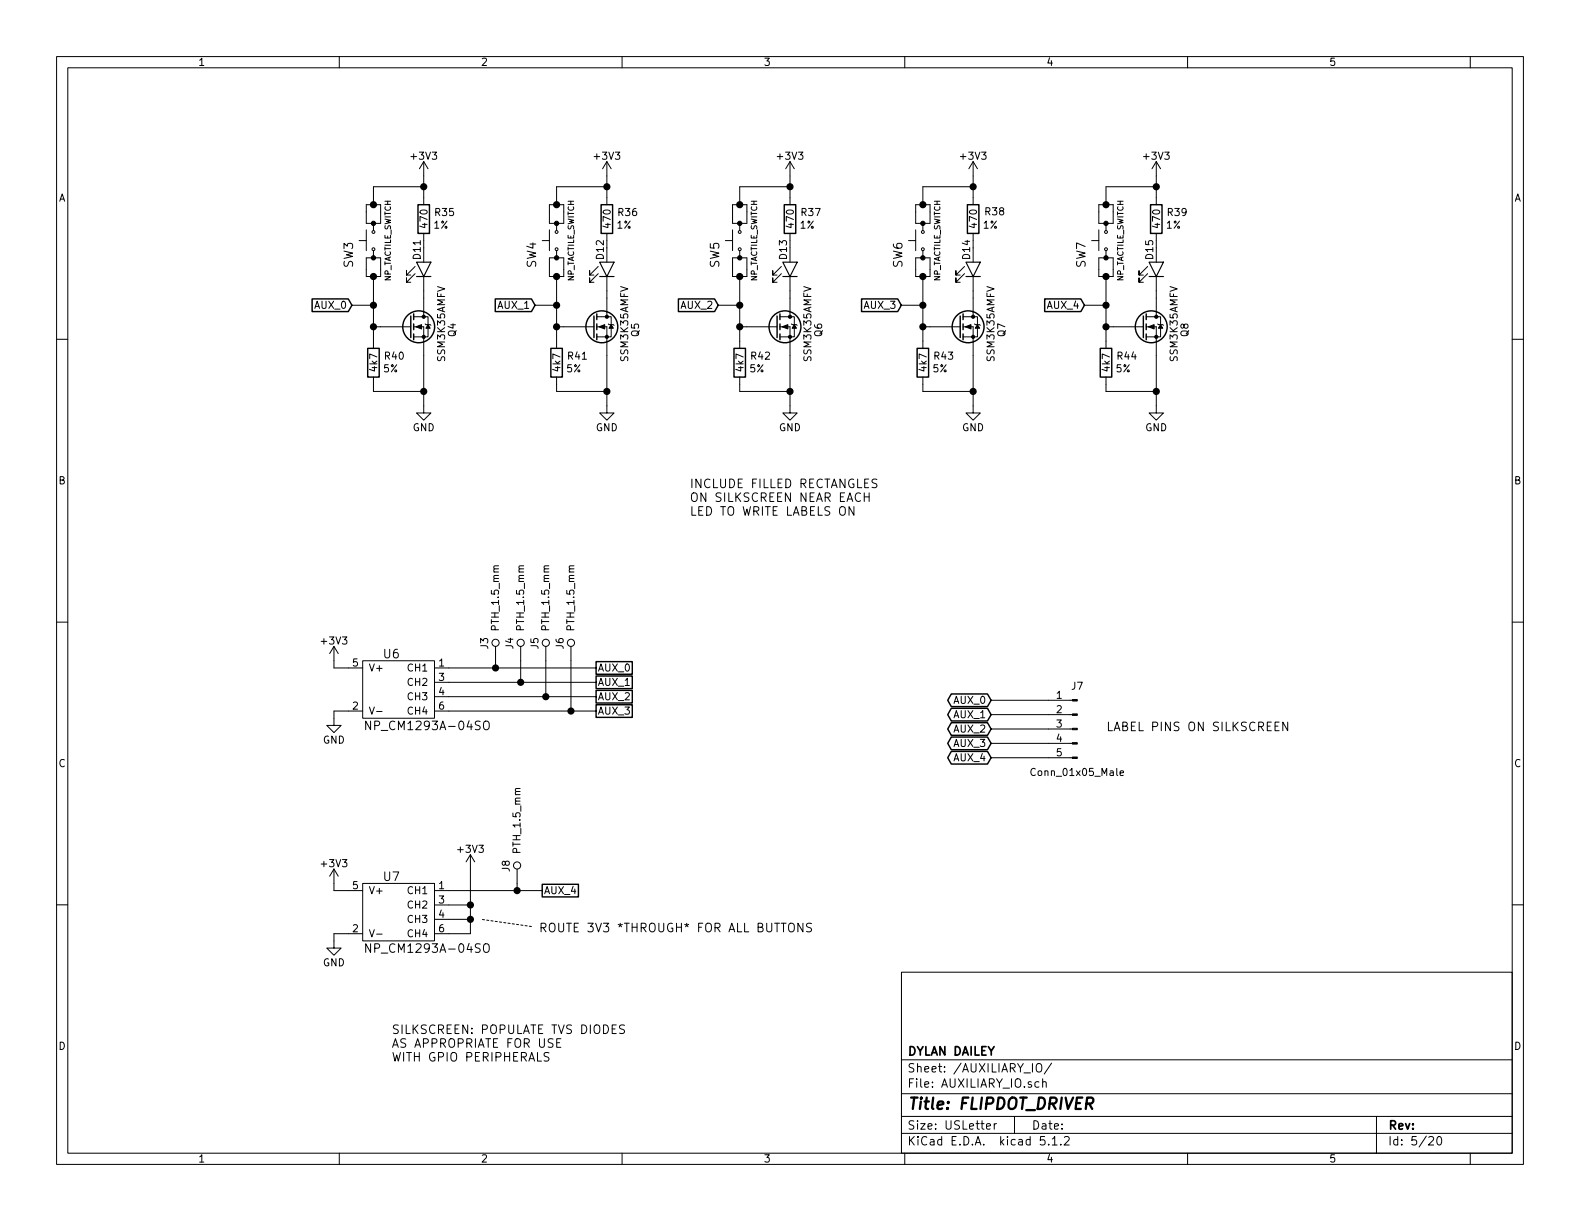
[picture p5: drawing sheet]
<svg xmlns="http://www.w3.org/2000/svg" width="279mm" height="216mm" viewBox="0 0 279 216" stroke-linecap="round" stroke-linejoin="round" font-family="sans-serif">
<g fill="none" stroke="#000" stroke-width=".18">
<path d="M10 10h259.4v195.9h-259.4zM12 12h255.4v191.9h-255.4zM60 10v2M110 10v2M160 10v2M210 10v2M260 10v2M66 39.5h1.3v-3.3h-2.5v3.3h1.2v1.3M74.9 33h-8.9v3.2M74.9 28.6v7.6M74.9 28.6l-.7 1.2M74.9 28.6l.8 1.2"/>
<path d="M98.4 39.5h1.3v-3.3h-2.5v3.3h1.2v1.3M107.3 33h-8.9v3.2M107.3 28.6v7.6M107.3 28.6l-.7 1.2M107.3 28.6l.8 1.2M130.8 39.5h1.3v-3.3h-2.6v3.3h1.3v1.3M139.7 33h-8.9v3.2M139.7 28.6v7.6M139.7 28.6l-.8 1.2M139.7 28.6l.8 1.2M163.2 39.5h1.3v-3.3h-2.6v3.3h1.3v1.3M172.1 33h-8.9v3.2"/>
<path d="M172.1 28.6v7.6M172.1 28.6l-.8 1.2M172.1 28.6l.7 1.2M195.6 39.5h1.2v-3.3h-2.5v3.3h1.3v1.3M204.5 33h-8.9v3.2M204.5 28.6v7.6M204.5 28.6l-.8 1.2M204.5 28.6l.7 1.2M10 60h2M62.2 54h3.8M63.5 42.5h1.3M64.8 45.6v3.3h2.5v-3.3"/>
<path d="M64.8 40.6v3.7M66 44.3v1.3h-1.2M66 48.9v12.7M66 57.8h6.6M66 45.6h1.3M73.2 57.8h1.7v15.2h1.3l-1.3 1.3-1.2-1.3h1.2M73.2 56h1.7M73.4 48.4l-1.5 1.5v-.8v.8h.7M73.4 47.1l-1.5 1.5v-.7v.7h.7M74.9 56h.8v3.6h-2.5M74.9 41.3v1.2M74.9 43.8v2.6"/>
<path d="M74.9 48.9v7.1M75.2 57.3l.1 .1h.8l.1 .1M94.6 54h3.8M95.9 42.5h1.3M97.2 45.6v3.3h2.5v-3.3M97.2 40.6v3.7M98.4 44.3v1.3h-1.2M98.4 57.8h6.6M98.4 45.6h1.3M98.4 48.9v12.7M105.5 57.8h1.8v15.2h1.3l-1.3 1.3-1.3-1.3h1.3M105.5 56h1.8"/>
<path d="M105.8 48.4l-1.5 1.5v-.8v.8h.7M105.8 47.1l-1.5 1.5v-.7v.7h.7M107.3 56h.8v3.6h-2.6M107.3 41.3v1.2M107.3 43.8v2.6M107.3 48.9v7.1M107.6 57.3l.1 .1h.8l.1 .1M127 54h3.8M128.3 42.5h1.2M129.5 45.6v3.3h2.6v-3.3M129.5 40.6v3.7M130.8 44.3v1.3h-1.3"/>
<path d="M130.8 57.8h6.6M130.8 45.6h1.3M130.8 48.9v12.7M137.9 57.8h1.8v15.2h1.3l-1.3 1.3-1.3-1.3h1.3M137.9 56h1.8M138.2 48.4l-1.5 1.5v-.8v.8h.7M138.2 47.1l-1.5 1.5v-.7v.7h.7M139.7 56h.8v3.6h-2.6M139.7 41.3v1.2M139.7 43.8v2.6M139.7 48.9v7.1M140 57.3l.1 .1h.7l.2 .1"/>
<path d="M159.4 54h3.8M160.7 42.5h1.2M161.9 45.6v3.3h2.6v-3.3M161.9 40.6v3.7M163.2 44.3v1.3h-1.3M163.2 57.8h6.6M163.2 45.6h1.3M163.2 48.9v12.7M170.3 57.8h1.8v15.2h1.3l-1.3 1.3-1.3-1.3h1.3M170.3 56h1.8M170.6 48.4l-1.6 1.5v-.8v.8h.8M170.6 47.1l-1.6 1.5v-.7v.7h.8"/>
<path d="M172.1 56h.7v3.6h-2.5M172.1 41.3v1.2M172.1 43.8v2.6M172.1 48.9v7.1M172.3 57.3l.2 .1h.7l.2 .1M191.8 54h3.8M193 42.5h1.3M194.3 45.6v3.3h2.5v-3.3M194.3 40.6v3.7M195.6 44.3v1.3h-1.3M195.6 57.8h6.6M195.6 45.6h1.2"/>
<path d="M195.6 48.9v12.7M202.7 57.8h1.8v15.2h1.2l-1.2 1.3-1.3-1.3h1.3M202.7 56h1.8M202.9 48.4l-1.5 1.5v-.8v.8h.8M202.9 47.1l-1.5 1.5v-.7v.7h.8M204.5 56h.7v3.6h-2.5M204.5 41.3v1.2M204.5 43.8v2.6M204.5 48.9v7.1M204.7 57.3l.2 .1h.7l.1 .1M267.4 60h2M66 66.7v2.5h8.9"/>
<path d="M98.4 66.7v2.5h8.9M130.8 66.7v2.5h8.9M163.2 66.7v2.5h8.9M195.6 66.7v2.5h8.9M151 89.6v1.5l-.9-1.5v1.5M152.8 87.1v1.6M152.8 87.9h.9M153.7 87.1v1.6M155.1 84.8l-.6-.1-.3 .3 .1 .3 .7 .3v.5a.62 .62 0 0 1-.8 .1M10 110h2M59.1 114.3v3.8h5M59.1 114.3l-.8 1.3"/>
<path d="M59.1 114.3l.7 1.3M64.1 116.8h12.7v10.2h-12.7zM76.8 118.1h28.6M87.6 114.3v3.8M92.1 114.3v6.4M96.5 114.3v8.9M101 114.3v11.4M267.4 110h2M64.1 125.7h-5v2.6h1.2l-1.2 1.2-1.3-1.2h1.3M65.3 125l.5 1.3 .4-1.3M65.5 127.5v1.5l-.8-1.5v1.5M66.6 125.8h1"/>
<path d="M76.8 125.7h28.6M76.8 120.7h28.6M76.8 123.2h28.6M85.6 127.7l.1-.1a.52 .52 0 0 1 .7 .1 1.04 1.04 0 0 1-.2 1.3h-.5a1.23 1.23 0 0 1-.1-1.3zM175.3 123.8h14.3M175.3 126.4h14.3M175.3 128.9h14.3M175.3 131.4h14.3M175.3 134h14.3M198.1 136.7l.6-.1-.1-.3h-.4l-.1 .2v.6h.5M226.2 127.7h-.7v1.5h.7M227.7 127.7v1.5l-.9-1.5v1.5"/>
<path d="M10 160h2M59.1 153.7v3.8h5M59.1 153.7l-.8 1.2M59.1 153.7l.7 1.2M64.1 156.2h12.7v10.2h-12.7zM76.8 157.5h19.1M83.2 151.1v14h-6.4M83.2 151.1l-.8 1.3M83.2 151.1l.7 1.3M91.4 153.7v3.8M267.4 160h2M64.1 165.1h-5v2.5h1.2l-1.2 1.3-1.3-1.3h1.3"/>
<path d="M65.3 164.4l.5 1.3 .4-1.3M65.5 166.9v1.5l-.8-1.5v1.5M66.6 165.2h1M76.8 160h6.4M76.8 162.6h6.4M85.6 167.1l.1-.1a.52 .52 0 0 1 .7 .1 1.04 1.04 0 0 1-.2 1.3l-.5-.1a1.23 1.23 0 0 1-.1-1.2zM142 163.2v1.6l-.9-1.6v1.6M143.5 163.3a.68 .68 0 0 0-.8 .1v.4l.7 .4v.4a.62 .62 0 0 1-.8 .1M159.4 171.9h108v32h-108zM97.1 186.2a.68 .68 0 0 0-.8 0v.5l.6 .3 .2 .3-.3 .3h-.6M98.5 184.4h.5M99.2 183.7h-.7v1.5h.7"/>
<path d="M110.4 181.3a.68 .68 0 0 0-.8 .1v.4l.8 .4v.4a.62 .62 0 0 1-.8 .1M159.4 197.4h108M159.4 193.4h108M159.4 187.4h108M174.4 199.2l.8-.2-.1-.2-.4-.1-.3 .2 .1 .7h.6M175.8 198.7v1M176.2 198.7l-.3 .1-.1 .2M179.4 197.4v3M183.4 188.1a.5 .5 0 0 1 .6 0 .5 .5 0 0 1 .2 .5v.5a.5 .5 0 0 1-.5 .5 .5 .5 0 0 1-.5-.5v-.5zM183.7 191.3h-.4l-.3 .2 .1 .6 .2 .2 .4-.1M184.4 191.4l.2-.1h.3l.1 1M184.4 190.8v1.5"/>
<path d="M186 188l-1.3 1.9M243.4 197.4v6.5M60 203.9v2M110 203.9v2M159.4 200.4h108M160 203.9v2M184.7 201h-.7l-.1 .7 .2-.2 .6 .1 .1 .2-.1 .5-.2 .2-.6-.2M185.4 202.3v.2M186.1 201.4l.4-.4v1.5M186.1 202.5h.8M187.6 202.3v.2M188.2 201.1l.2-.1h.4l.3 .4-.9 1.1h.9"/>
<path d="M210 203.9v2M252.7 201.1l.2-.1h.3l.3 .4-.9 1.1h.9M254.3 201h.3a.94 .94 0 0 1 0 1.5 .8 .8 0 0 1-.6-.7 .8 .8 0 0 1 .3-.8zM260 203.9v2"/>
<circle cx="66" cy="44.1" r=".25"/>
<circle cx="66" cy="41" r=".25"/>
<circle cx="98.4" cy="44.1" r=".25"/>
<circle cx="98.4" cy="41" r=".25"/>
<circle cx="130.8" cy="44.1" r=".25"/>
<circle cx="130.8" cy="41" r=".25"/>
<circle cx="163.2" cy="44.1" r=".25"/>
<circle cx="163.2" cy="41" r=".25"/>
<circle cx="195.6" cy="41" r=".25"/>
<circle cx="195.6" cy="44.1" r=".25"/>
<circle cx="87.6" cy="113.7" r=".63"/>
<circle cx="92.1" cy="113.7" r=".63"/>
<circle cx="96.5" cy="113.7" r=".63"/>
<circle cx="101" cy="113.7" r=".63"/>
<circle cx="91.4" cy="153" r=".63"/>
</g>
<path d="M192.1 195.1h.8a.56 .56 0 0 0 .4-.4 .56 .56 0 0 0-.3-.6h-.7l-.3 2M192.6 195.1l.5 1" fill="none" stroke="#000" stroke-width=".41"/>
<g fill="none" stroke="#000" stroke-width=".25">
<path d="M73.9 36.2h2v5.1h-2zM106.3 36.2h2v5.1h-2zM138.7 36.2h2v5.1h-2zM171.1 36.2h2v5.1h-2zM203.5 36.2h2v5.1h-2zM55.2 52.9h6.4l.6 1.1-.6 1.1h-6.4zM72.6 55.9v3.8M73.2 55.5v1M73.2 57.3v1M73.2 59.1v1M87.6 52.9h6.4l.6 1.1-.6 1.1h-6.4zM105 55.9v3.8"/>
<path d="M105.5 55.5v1M105.5 57.3v1M105.5 59.1v1M120 52.9h6.4l.6 1.1-.6 1.1h-6.4zM137.4 55.9v3.8M137.9 55.5v1M137.9 57.3v1M137.9 59.1v1M152.3 52.9h6.4l.7 1.1-.7 1.1h-6.4zM169.8 55.9v3.8M170.3 55.5v1M170.3 57.3v1"/>
<path d="M170.3 59.1v1M184.7 52.9h6.4l.7 1.1-.7 1.1h-6.4zM202.2 55.9v3.8M202.7 55.5v1M202.7 57.3v1M202.7 59.1v1M65 61.6h2.1v5.1h-2.1zM97.4 61.6h2v5.1h-2zM129.8 61.6h2v5.1h-2zM162.2 61.6h2v5.1h-2zM194.6 61.6h2v5.1h-2zM105.4 117h6.4v2.2h-6.4z"/>
<path d="M105.4 119.5h6.4v2.3h-6.4zM105.4 122.1h6.4v2.2h-6.4zM105.4 124.6h6.4v2.2h-6.4zM168.2 122.7h6.4l.7 1.1-.7 1.1h-6.4l-.6-1.1zM168.2 125.2h6.4l.7 1.2-.7 1.1h-6.4l-.6-1.1zM168.2 127.8h6.4l.7 1.1-.7 1.1h-6.4l-.6-1.1zM168.2 130.3h6.4l.7 1.1-.7 1.2h-6.4l-.6-1.2zM168.2 132.9h6.4l.7 1.1-.7 1.1h-6.4l-.6-1.1zM95.9 156.4h6.4v2.2h-6.4z"/>
<circle cx="74" cy="57.8" r="2.82"/>
<circle cx="106.4" cy="57.8" r="2.82"/>
<circle cx="138.8" cy="57.8" r="2.82"/>
<circle cx="171.2" cy="57.8" r="2.82"/>
<circle cx="203.6" cy="57.8" r="2.82"/>
</g>
<g fill="#000" stroke="#000" stroke-width=".25">
<circle cx="66" cy="36.2" r=".51"/>
<circle cx="74.9" cy="33" r=".51"/>
<circle cx="98.4" cy="36.2" r=".51"/>
<circle cx="107.3" cy="33" r=".51"/>
<circle cx="130.8" cy="36.2" r=".51"/>
<circle cx="139.7" cy="33" r=".51"/>
<circle cx="163.2" cy="36.2" r=".51"/>
<circle cx="172.1" cy="33" r=".51"/>
<circle cx="195.6" cy="36.2" r=".51"/>
<circle cx="204.5" cy="33" r=".51"/>
<circle cx="66" cy="54" r=".51"/>
<circle cx="66" cy="57.8" r=".51"/>
<circle cx="66" cy="48.9" r=".51"/>
<circle cx="98.4" cy="48.9" r=".51"/>
<circle cx="98.4" cy="57.8" r=".51"/>
<circle cx="98.4" cy="54" r=".51"/>
<circle cx="130.8" cy="48.9" r=".51"/>
<circle cx="130.8" cy="57.8" r=".51"/>
<circle cx="130.8" cy="54" r=".51"/>
<circle cx="163.2" cy="54" r=".51"/>
<circle cx="163.2" cy="57.8" r=".51"/>
<circle cx="163.2" cy="48.9" r=".51"/>
<circle cx="195.6" cy="48.9" r=".51"/>
<circle cx="195.6" cy="57.8" r=".51"/>
<circle cx="195.6" cy="54" r=".51"/>
<circle cx="74.9" cy="69.2" r=".51"/>
<circle cx="107.3" cy="69.2" r=".51"/>
<circle cx="139.7" cy="69.2" r=".51"/>
<circle cx="172.1" cy="69.2" r=".51"/>
<circle cx="204.5" cy="69.2" r=".51"/>
<circle cx="87.6" cy="118.1" r=".51"/>
<circle cx="92.1" cy="120.7" r=".51"/>
<circle cx="96.5" cy="123.2" r=".51"/>
<circle cx="101" cy="125.7" r=".51"/>
<circle cx="91.4" cy="157.5" r=".51"/>
<circle cx="83.2" cy="162.6" r=".51"/>
<circle cx="83.2" cy="160" r=".51"/>
</g>
<g fill="#000" stroke="#000" stroke-width=".18">
<path d="M73.5 57.8l1-.4v.8zM75.7 57.4l.4 .6h-.8zM105.9 57.8l1-.4v.8zM108.1 57.4l.4 .6h-.8zM138.3 57.8l1-.4v.8zM140.5 57.4l.3 .6h-.7zM170.7 57.8l1-.4v.8zM172.8 57.4l.4 .6h-.7zM203.1 57.8l1-.4v.8zM205.2 57.4l.4 .6h-.7zM189.6 133.9h.9v.2h-.9zM189.6 131.3h.9v.3h-.9z"/>
<path d="M189.6 128.8h.9v.2h-.9zM189.6 126.2h.9v.3h-.9zM189.6 123.7h.9v.3h-.9z"/>
<circle cx="66" cy="39.5" r=".38"/>
<circle cx="98.4" cy="39.5" r=".38"/>
<circle cx="130.8" cy="39.5" r=".38"/>
<circle cx="163.2" cy="39.5" r=".38"/>
<circle cx="195.6" cy="39.5" r=".38"/>
<circle cx="66" cy="45.6" r=".38"/>
<circle cx="74.9" cy="56" r=".28"/>
<circle cx="74.9" cy="59.6" r=".28"/>
<circle cx="98.4" cy="45.6" r=".38"/>
<circle cx="107.3" cy="56" r=".28"/>
<circle cx="107.3" cy="59.6" r=".28"/>
<circle cx="130.8" cy="45.6" r=".38"/>
<circle cx="139.7" cy="56" r=".28"/>
<circle cx="139.7" cy="59.6" r=".28"/>
<circle cx="163.2" cy="45.6" r=".38"/>
<circle cx="172.1" cy="59.6" r=".28"/>
<circle cx="172.1" cy="56" r=".28"/>
<circle cx="195.6" cy="45.6" r=".38"/>
<circle cx="204.5" cy="56" r=".28"/>
<circle cx="204.5" cy="59.6" r=".28"/>
</g>
<path d="M73.7 46.4h2.5l-1.3 2.5zM73.7 48.9h2.5M106 46.4h2.6l-1.3 2.5zM106 48.9h2.6M138.4 46.4h2.6l-1.3 2.5zM138.4 48.9h2.6M170.8 46.4h2.6l-1.3 2.5zM170.8 48.9h2.6M203.2 46.4h2.5l-1.2 2.5zM203.2 48.9h2.5" fill="none" stroke="#000" stroke-width=".2"/>
<path d="M94 163.8l-8.9-1.2" fill="none" stroke="#000" stroke-width=".18" stroke-dasharray=".4 .4"/>
<text font-size="2.8" x="160.4" y="196.2">Title: FLIPDOT_DRIVER</text>
<g font-size="2.1">
<text x="62.4" y="47.3" transform="rotate(-90 62.4 47.3)">SW3</text>
<text x="94.8" y="47.3" transform="rotate(-90 94.8 47.3)">SW4</text>
<text x="127.2" y="47.3" transform="rotate(-90 127.2 47.3)">SW5</text>
<text x="159.6" y="47.3" transform="rotate(-90 159.6 47.3)">SW6</text>
<text x="192" y="47.3" transform="rotate(-90 192 47.3)">SW7</text>
<text x="121.9" y="86.3">INCLUDE FILLED RECTANGLES</text>
<text x="121.9" y="88.7">ON SILKSCREEN NEAR EACH</text>
<text x="121.9" y="91.2">LED TO WRITE LABELS ON</text>
<text x="67.9" y="116.4">U6</text>
<text x="65.7" y="129.1">NP_CM1293A-04SO</text>
<text x="195.6" y="129.3">LABEL PINS ON SILKSCREEN</text>
<text x="67.9" y="155.8">U7</text>
<text x="95.2" y="164.8">ROUTE 3V3 *THROUGH* FOR ALL BUTTONS</text>
<text x="65.7" y="168.5">NP_CM1293A-04SO</text>
<text x="69.2" y="182.8">SILKSCREEN: POPULATE TVS DIODES</text>
<text x="69.2" y="185.3">AS APPROPRIATE FOR USE</text>
<text x="69.2" y="187.7">WITH GPIO PERIPHERALS</text>
<text x="160.4" y="189.6">Sheet: /AUXILIARY_IO/</text>
<text x="160.4" y="186.6">DYLAN DAILEY</text>
<text x="160.4" y="192.3">File: AUXILIARY_IO.sch</text>
<text x="160.4" y="202.5">KiCad E.D.A. kicad 5.1.2</text>
<text x="160.4" y="199.7">Size: USLetter</text>
<text x="182.4" y="199.7">Date:</text>
<text x="245.4" y="199.7">Rev:</text>
<text x="245.4" y="202.5">Id: 5/20</text>
</g>
<g font-size="1.8">
<text x="35" y="11.6">1</text>
<text x="85" y="11.6">2</text>
<text x="135" y="11.6">3</text>
<text x="185" y="11.6">4</text>
<text x="235" y="11.6">5</text>
<text x="72.8" y="28.2">+3V3</text>
<text x="105.2" y="28.2">+3V3</text>
<text x="137.6" y="28.2">+3V3</text>
<text x="170" y="28.2">+3V3</text>
<text x="202.4" y="28.2">+3V3</text>
<text x="10.4" y="35.6">A</text>
<text x="267.8" y="35.6">A</text>
<text x="75.6" y="40.2" transform="rotate(-90 75.6 40.2)">470</text>
<text x="76.7" y="40.4">1%</text>
<text x="77" y="38.2">R35</text>
<text x="108" y="40.2" transform="rotate(-90 108 40.2)">470</text>
<text x="109.1" y="40.4">1%</text>
<text x="109.4" y="38.2">R36</text>
<text x="140.4" y="40.2" transform="rotate(-90 140.4 40.2)">470</text>
<text x="141.5" y="40.4">1%</text>
<text x="141.8" y="38.2">R37</text>
<text x="172.8" y="40.2" transform="rotate(-90 172.8 40.2)">470</text>
<text x="173.9" y="40.4">1%</text>
<text x="174.3" y="38.1">R38</text>
<text x="205.2" y="40.2" transform="rotate(-90 205.2 40.2)">470</text>
<text x="206.2" y="40.4">1%</text>
<text x="206.5" y="38.2">R39</text>
<text x="74.4" y="45.8" transform="rotate(-90 74.4 45.8)">D11</text>
<text x="106.8" y="45.8" transform="rotate(-90 106.8 45.8)">D12</text>
<text x="139.2" y="45.8" transform="rotate(-90 139.2 45.8)">D13</text>
<text x="171.6" y="45.8" transform="rotate(-90 171.6 45.8)">D14</text>
<text x="203.9" y="45.8" transform="rotate(-90 203.9 45.8)">D15</text>
<text x="55.8" y="54.6">AUX_0</text>
<text x="80.6" y="59.5" transform="rotate(-90 80.6 59.5)">Q4</text>
<text x="88.1" y="54.6">AUX_1</text>
<text x="113" y="59.5" transform="rotate(-90 113 59.5)">Q5</text>
<text x="120.5" y="54.6">AUX_2</text>
<text x="145.4" y="59.5" transform="rotate(-90 145.4 59.5)">Q6</text>
<text x="152.9" y="54.6">AUX_3</text>
<text x="177.8" y="59.5" transform="rotate(-90 177.8 59.5)">Q7</text>
<text x="185.3" y="54.6">AUX_4</text>
<text x="210.2" y="59.5" transform="rotate(-90 210.2 59.5)">Q8</text>
<text x="66.7" y="65.6" transform="rotate(-90 66.7 65.6)">4k7</text>
<text x="67.8" y="65.8">5%</text>
<text x="68.1" y="63.6">R40</text>
<text x="78.7" y="63.8" transform="rotate(-90 78.7 63.8)">SSM3K35AMFV</text>
<text x="99.1" y="65.6" transform="rotate(-90 99.1 65.6)">4k7</text>
<text x="100.2" y="65.8">5%</text>
<text x="100.5" y="63.6">R41</text>
<text x="111.1" y="63.8" transform="rotate(-90 111.1 63.8)">SSM3K35AMFV</text>
<text x="131.5" y="65.6" transform="rotate(-90 131.5 65.6)">4k7</text>
<text x="132.6" y="65.8">5%</text>
<text x="132.9" y="63.6">R42</text>
<text x="143.5" y="63.8" transform="rotate(-90 143.5 63.8)">SSM3K35AMFV</text>
<text x="163.9" y="65.6" transform="rotate(-90 163.9 65.6)">4k7</text>
<text x="165" y="65.8">5%</text>
<text x="165.3" y="63.6">R43</text>
<text x="175.9" y="63.8" transform="rotate(-90 175.9 63.8)">SSM3K35AMFV</text>
<text x="196.3" y="65.6" transform="rotate(-90 196.3 65.6)">4k7</text>
<text x="197.4" y="65.8">5%</text>
<text x="197.6" y="63.6">R44</text>
<text x="208.3" y="63.8" transform="rotate(-90 208.3 63.8)">SSM3K35AMFV</text>
<text x="73" y="76.3">GND</text>
<text x="105.4" y="76.3">GND</text>
<text x="137.7" y="76.3">GND</text>
<text x="170.1" y="76.3">GND</text>
<text x="202.5" y="76.3">GND</text>
<text x="10.4" y="85.6">B</text>
<text x="267.8" y="85.6">B</text>
<text x="57" y="114">+3V3</text>
<text x="88.2" y="111.3" transform="rotate(-90 88.2 111.3)">PTH_1.5_mm</text>
<text x="92.7" y="111.3" transform="rotate(-90 92.7 111.3)">PTH_1.5_mm</text>
<text x="97.1" y="111.3" transform="rotate(-90 97.1 111.3)">PTH_1.5_mm</text>
<text x="101.6" y="111.3" transform="rotate(-90 101.6 111.3)">PTH_1.5_mm</text>
<text x="62.4" y="117.9">5</text>
<text x="65.2" y="118.7">V+</text>
<text x="72.3" y="118.7">CH1</text>
<text x="77.6" y="117.9">1</text>
<text x="86.3" y="114.7" transform="rotate(-90 86.3 114.7)">J3</text>
<text x="90.8" y="114.7" transform="rotate(-90 90.8 114.7)">J4</text>
<text x="95.2" y="114.7" transform="rotate(-90 95.2 114.7)">J5</text>
<text x="99.7" y="114.7" transform="rotate(-90 99.7 114.7)">J6</text>
<text x="105.7" y="118.7">AUX_0</text>
<text x="62.4" y="125.5">2</text>
<text x="72.3" y="121.3">CH2</text>
<text x="72.3" y="123.8">CH3</text>
<text x="77.6" y="120.4">3</text>
<text x="77.6" y="122.9">4</text>
<text x="77.6" y="125.5">6</text>
<text x="105.7" y="121.3">AUX_1</text>
<text x="105.7" y="123.8">AUX_2</text>
<text x="168.8" y="124.5">AUX_0</text>
<text x="186.8" y="123.6">1</text>
<text x="189.5" y="122">J7</text>
<text x="57.1" y="131.5">GND</text>
<text x="72.3" y="126.4">CH4</text>
<text x="105.7" y="126.4">AUX_3</text>
<text x="168.8" y="127">AUX_1</text>
<text x="168.8" y="129.5">AUX_2</text>
<text x="186.8" y="126.1">2</text>
<text x="186.8" y="128.7">3</text>
<text x="186.8" y="131.2">4</text>
<text x="10.4" y="135.6">C</text>
<text x="168.8" y="132.1">AUX_3</text>
<text x="168.8" y="134.6">AUX_4</text>
<text x="182.8" y="137.2">Conn_01x05_Male</text>
<text x="186.8" y="133.7">5</text>
<text x="267.8" y="135.6">C</text>
<text x="57" y="153.3">+3V3</text>
<text x="81.1" y="150.8">+3V3</text>
<text x="90.1" y="154.1" transform="rotate(-90 90.1 154.1)">J8</text>
<text x="92" y="150.6" transform="rotate(-90 92 150.6)">PTH_1.5_mm</text>
<text x="62.4" y="157.2">5</text>
<text x="65.2" y="158.1">V+</text>
<text x="72.3" y="158.1">CH1</text>
<text x="72.3" y="160.7">CH2</text>
<text x="77.6" y="157.2">1</text>
<text x="77.6" y="159.8">3</text>
<text x="96.1" y="158.1">AUX_4</text>
<text x="62.4" y="164.8">2</text>
<text x="72.3" y="163.2">CH3</text>
<text x="72.3" y="165.7">CH4</text>
<text x="77.6" y="162.3">4</text>
<text x="77.6" y="164.8">6</text>
<text x="57.1" y="170.9">GND</text>
<text x="10.4" y="185.6">D</text>
<text x="267.8" y="185.6">D</text>
<text x="35" y="205.5">1</text>
<text x="85" y="205.5">2</text>
<text x="135" y="205.5">3</text>
<text x="185" y="205.5">4</text>
<text x="235" y="205.5">5</text>
</g>
<g font-size="1.4">
<text x="69.1" y="49.9" transform="rotate(-90 69.1 49.9)">NP_TACTILE_SWITCH</text>
<text x="101.5" y="49.9" transform="rotate(-90 101.5 49.9)">NP_TACTILE_SWITCH</text>
<text x="133.9" y="49.9" transform="rotate(-90 133.9 49.9)">NP_TACTILE_SWITCH</text>
<text x="166.3" y="49.9" transform="rotate(-90 166.3 49.9)">NP_TACTILE_SWITCH</text>
<text x="198.7" y="49.9" transform="rotate(-90 198.7 49.9)">NP_TACTILE_SWITCH</text>
</g>
</svg>
